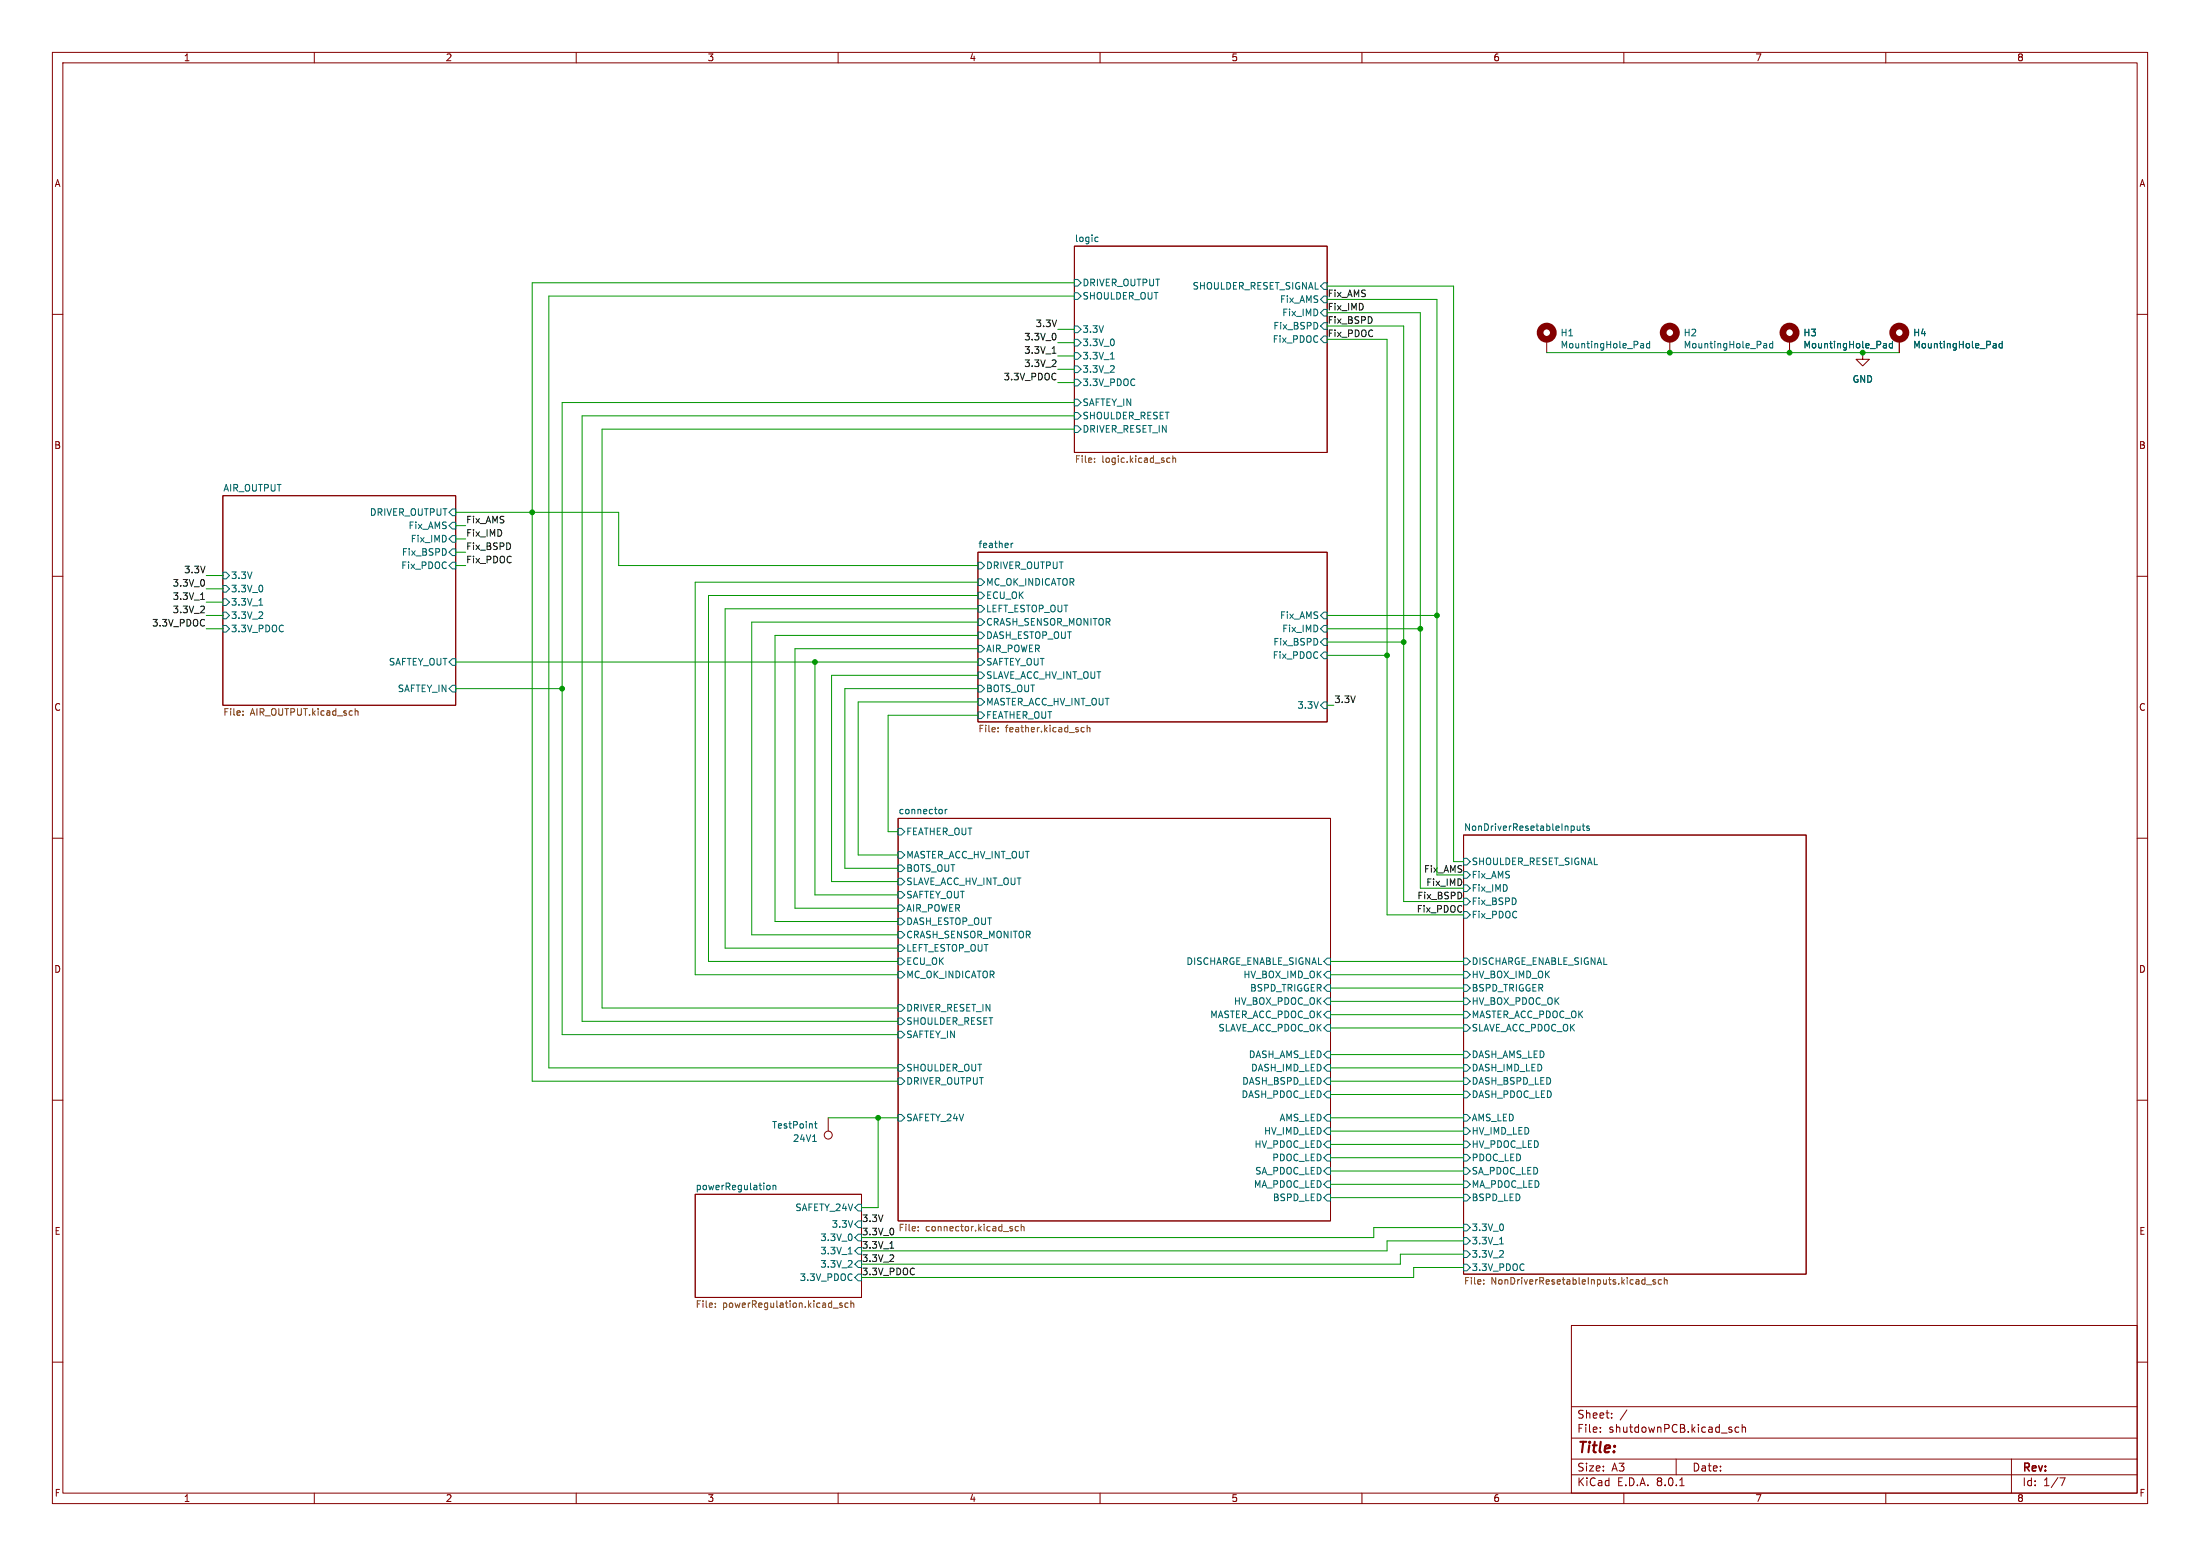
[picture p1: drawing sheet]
<svg xmlns="http://www.w3.org/2000/svg" width="420mm" height="297mm" viewBox="0 0 420 297" stroke-linecap="round" stroke-linejoin="round" font-family="sans-serif">
<g fill="none" stroke="#840000" stroke-width=".19">
<path d="M10 10h400v277h-400zM12 12h396v273h-396zM60 10v2M110 10v2M160 10v2M210 10v2M260 10v2M310 10v2M360 10v2M10 60h2M205.1 47h48.3v39.4h-48.3zM408 60h2"/>
<path d="M295.3 64.8v2.5M318.8 64.8v2.5M341.6 64.8v2.5M355.6 67.3v1.3h1.3l-1.3 1.3-1.3-1.3h1.3M362.6 64.8v2.5M42.5 94.6h44.5v40h-44.5zM10 110h2M186.7 105.4h66.7v32.4h-66.7zM408 110h2M10 160h2M171.4 156.2h82.6v76.8h-82.6zM279.4 159.4h65.4v83.8h-65.4z"/>
<path d="M408 160h2M10 210h2M158.1 213.4v2.5M408 210h2M132.7 228h31.8v19.6h-31.8zM10 260h2M300 253h108v32h-108zM408 260h2M300 278.5h108M300 274.5h108M300 268.5h108M305.5 273.2v.2"/>
<path d="M305.5 272.5v.1M307.7 270.5v.2M307.7 269.8v.1M310.6 269.1l-1.3 1.9M320 278.5v3M331.9 272.5l-.4-.1-.3 .3 .2 .6h.5M332.6 272.5l.2-.1 .4 .1v.9M332.6 271.9v1.5M384 278.5v6.5M60 285v2M110 285v2M160 285v2"/>
<path d="M210 285v2M260 285v2M300 281.5h108M310 285v2M320.7 283.6h.8M360 285v2M393.2 282.1h1l-.6 1.5"/>
<circle cx="158.1" cy="216.7" r=".76"/>
</g>
<g fill="none" stroke="#006464" stroke-width=".19">
<path d="M205.1 53.3h.6l.7 .7-.7 .6h-.6zM205.1 55.9h.6l.7 .6-.7 .7h-.6zM209.3 45.3h.3M209.6 46.1h-.3M252.7 56.5h.7v1.3h-.7l-.6-.6zM252.7 59.1h.7v1.2h-.7l-.6-.6zM252.7 54h.7v1.2h-.7l-.6-.6zM205.1 64.8h.6l.7 .6-.7 .6h-.6zM205.1 78.7h.6l.7 .7-.7 .6h-.6zM205.1 67.3h.6l.7 .6-.7 .7h-.6zM205.1 69.9h.6l.7 .6-.7 .6h-.6zM205.1 72.4h.6l.7 .6-.7 .7h-.6z"/>
<path d="M205.1 62.2h.6l.7 .7-.7 .6h-.6zM205.1 76.2h.6l.7 .6-.7 .7h-.6zM211.9 71.1h.8M212 68.5h.7M212.7 69.9v.4M252.7 61.6h.7v1.3h-.7l-.6-.7zM252.7 64.1h.7v1.3h-.7l-.6-.6zM313.3 65.6l.5 .2v.6M313.8 66.4h-.5M313.8 65.9h-.5M314.9 65.6h-.3l-.3 .2 .1 .6h.5M314.9 65.1v1.3"/>
<path d="M336.8 65.6l.5 .2v.6M337.3 66.4h-.5M337.3 65.9h-.5M338.4 65.6h-.3l-.3 .2 .1 .6h.5M338.4 65.1v1.3M359.7 65.6l.4 .2v.6M360.1 66.4h-.4M360.1 65.9h-.4M361.3 65.6h-.4l-.2 .2 .1 .6h.5M361.3 65.1v1.3M380.7 65.6l.4 .2v.6M381.1 66.4h-.4"/>
<path d="M381.1 65.9h-.4M382.2 65.6h-.3l-.3 .2 .1 .6h.5M382.2 65.1v1.3M85.7 97.8l.7-.6h.6v1.2h-.6zM86.4 99.7h.6v1.3h-.6l-.7-.7zM205.1 81.3h.6l.7 .6-.7 .7h-.6zM42.5 116.8h.7l.6 .7-.6 .6h-.7zM42.5 119.4h.7l.6 .6-.6 .7h-.7zM42.5 114.3h.7l.6 .6-.6 .7h-.7zM42.5 111.8h.7l.6 .6-.6 .6h-.7zM42.5 109.2h.7l.6 .7-.6 .6h-.7zM49.4 118.1h.8"/>
<path d="M49.4 115.5h.8M50.1 116.9v.4M85.7 102.9l.7-.7h.6v1.3h-.6zM85.7 108l.7-.7h.6v1.3h-.6zM86.4 104.8h.6v1.2h-.6l-.7-.6zM186.7 115.6h.6l.7 .6-.7 .6h-.6zM186.7 118.1h.6l.7 .6-.7 .7h-.6zM186.7 107.3h.6l.7 .7-.7 .6h-.6zM186.7 113h.6l.7 .7-.7 .6h-.6zM186.7 110.5h.6l.7 .6-.7 .7h-.6zM193 103.7v.8M193.4 103.7l-.4 .2"/>
<path d="M252.7 116.8h.7v1.3h-.7l-.6-.6zM252.7 119.4h.7v1.3h-.7l-.6-.7zM85.7 131.4l.7-.6h.6v1.3h-.6zM85.7 126.4l.7-.7h.6v1.3h-.6zM186.7 120.7h.6l.7 .6-.7 .6h-.6zM186.7 123.2h.6l.7 .6-.7 .7h-.6zM186.7 128.3h.6l.7 .6-.7 .6h-.6zM186.7 130.8h.6l.7 .6-.7 .7h-.6zM186.7 133.4h.6l.7 .6-.7 .6h-.6zM186.7 125.7h.6l.7 .7-.7 .6h-.6zM186.7 135.9h.6l.7 .6-.7 .7h-.6zM252.7 134h.7v1.3h-.7l-.6-.7z"/>
<path d="M252.7 124.5h.7v1.2h-.7l-.6-.6zM252.7 121.9h.7v1.3h-.7l-.6-.6zM171.4 158.1h.7l.6 .7-.6 .6h-.7zM179.8 154.5l.1 .2-.1 .6M180.4 154.5v.8M180.8 154.5l-.4 .2M301.1 157.7l.1 .7 .3 .1 .1-.1M301.6 157.7v.8M302.1 157.7h.4M302.2 157.2v1.1l.3 .2M303.4 157.7h-.3l-.2 .1 .1 .2 .4 .1v.3h-.5M171.4 165.1h.7l.6 .6-.6 .7h-.7z"/>
<path d="M171.4 172.7h.7l.6 .7-.6 .6h-.7zM171.4 162.6h.7l.6 .6-.6 .6h-.7zM171.4 167.6h.7l.6 .7-.6 .6h-.7zM171.4 175.3h.7l.6 .6-.6 .6h-.7zM171.4 177.8h.7l.6 .6-.6 .7h-.7zM171.4 170.2h.7l.6 .6-.6 .7h-.7zM279.4 166.4h.6l.7 .6-.7 .6h-.6zM279.4 163.8h.6l.7 .7-.7 .6h-.6zM279.4 168.9h.6l.7 .6-.7 .7h-.6zM279.4 174h.6l.7 .6-.7 .7h-.6zM279.4 171.5h.6l.7 .6-.7 .6h-.6zM171.4 182.9h.7l.6 .6-.6 .7h-.7z"/>
<path d="M171.4 191.8h.7l.6 .6-.6 .6h-.7zM171.4 194.3h.7l.6 .6-.6 .7h-.7zM171.4 185.4h.7l.6 .7-.6 .6h-.7zM171.4 180.3h.7l.6 .7-.6 .6h-.7zM171.4 196.9h.7l.6 .6-.6 .6h-.7zM253.4 185.4h.6v1.3h-.6l-.7-.6zM253.4 190.5h.6v1.3h-.6l-.7-.7zM253.4 182.9h.6v1.3h-.6l-.7-.7zM253.4 188h.6v1.2h-.6l-.7-.6zM253.4 193h.6v1.3h-.6l-.7-.6zM253.4 195.6h.6v1.3h-.6l-.7-.7zM279.4 182.9h.6l.7 .6-.7 .7h-.6z"/>
<path d="M279.4 185.4h.6l.7 .7-.7 .6h-.6zM279.4 190.5h.6l.7 .6-.7 .7h-.6zM279.4 195.6h.6l.7 .6-.7 .7h-.6zM279.4 193h.6l.7 .7-.7 .6h-.6zM279.4 188h.6l.7 .6-.7 .6h-.6zM155.1 217.9h.8M155.5 214.5h.5M155.7 214.1v1.1l.3 .1M171.4 212.7h.7l.6 .7-.6 .6h-.7zM171.4 203.2h.7l.6 .6-.6 .7h-.7zM171.4 205.7h.7l.6 .7-.6 .6h-.7zM253.4 203.2h.6v1.3h-.6l-.7-.7z"/>
<path d="M253.4 205.7h.6v1.3h-.6l-.7-.6zM253.4 208.3h.6v1.3h-.6l-.7-.7zM253.4 200.7h.6v1.2h-.6l-.7-.6zM253.4 215.3h.6v1.2h-.6l-.7-.6zM253.4 217.8h.6v1.3h-.6l-.7-.7zM253.4 212.7h.6v1.3h-.6l-.7-.6zM279.4 200.7h.6l.7 .6-.7 .6h-.6zM279.4 203.2h.6l.7 .6-.7 .7h-.6zM279.4 208.3h.6l.7 .6-.7 .7h-.6zM279.4 205.7h.6l.7 .7-.7 .6h-.6zM279.4 212.7h.6l.7 .7-.7 .6h-.6zM279.4 215.3h.6l.7 .6-.7 .6h-.6z"/>
<path d="M279.4 217.8h.6l.7 .6-.7 .7h-.6zM146.5 226.3l.3-.1 .2 .3v.5l-.2 .1-.3-.1M147.6 226.4l.2-.2 .3 .1v.8M147.6 226.2v.9M161.9 239.3h.8M163.2 236.2l.6-.6h.7v1.3h-.7zM163.2 238.8l.6-.7h.7v1.3h-.7zM163.2 230.5l.6-.6h.7v1.2h-.7zM163.8 233h.7v1.3h-.7l-.6-.6zM253.4 222.9h.6v1.3h-.6l-.7-.7zM253.4 225.4h.6v1.3h-.6l-.7-.6zM253.4 228h.6v1.2h-.6l-.7-.6z"/>
<path d="M253.4 220.3h.6v1.3h-.6l-.7-.6zM279.4 233.7h.6l.7 .6-.7 .6h-.6zM279.4 236.2h.6l.7 .7-.7 .6h-.6zM279.4 238.8h.6l.7 .6-.7 .6h-.6zM279.4 220.3h.6l.7 .7-.7 .6h-.6zM279.4 222.9h.6l.7 .6-.7 .7h-.6zM279.4 225.4h.6l.7 .7-.7 .6h-.6zM279.4 228h.6l.7 .6-.7 .6h-.6zM286.2 240h.8M286.3 237.4h.7M286.9 238.8v.4M161.9 241.9h.8"/>
<path d="M162.6 240.7v.5M163.8 240.7h.7v1.2h-.7l-.6-.6zM163.8 243.2h.7v1.3h-.7l-.6-.7zM279.4 241.3h.6l.7 .6-.7 .7h-.6z"/>
</g>
<g fill="none" stroke="#725600" stroke-width=".19">
<path d="M209 88.1v.2M209 87.5v.1M222.8 88.1l.2 .2 .3-.1M223.3 87.5l-.3-.1-.2 .1M223.9 87.5l.2-.1 .3 .1v.8M223.9 87v1.3M46.4 136.4v.1M46.4 135.7v.2M67.8 135.8l.2-.1h.3v.8M190.5 139.6v.1M190.5 138.9v.1M207 138.9h-.4l-.2 .2 .1 .5h.5"/>
<path d="M207.5 139l.2-.1h.3l.1 .8M207.5 138.4v1.3M175.3 234.8v.2M175.3 234.2v.1M193.3 234.6v.3M194.4 234.2l-.4-.1-.2 .2 .1 .6h.5M195 234.2l.1-.1 .3 .1 .1 .8M195 233.7v1.3M136.6 249.4v.2M136.6 248.8v.1M160.8 248.8l-.3-.1-.2 .2v.2l.5 .1v.3h-.5M161.9 248.8l-.4-.1-.2 .3 .1 .5h.5"/>
<path d="M162.4 248.8l.2-.1 .3 .1 .1 .8M162.4 248.3v1.3M283.3 245v.1M283.3 244.3v.1M314.3 245.2h1M316 244.3h-.3l-.2 .1 .1 .2 .4 .1v.4h-.5M317.2 244.3h-.4l-.2 .2 .1 .6h.5M317.7 244.4l.2-.1h.3l.1 .8M317.7 243.8v1.3"/>
</g>
<g fill="none" stroke="#840000" stroke-width="1.3">
<circle cx="295.3" cy="63.5" r="1.27"/>
<circle cx="318.8" cy="63.5" r="1.27"/>
<circle cx="341.6" cy="63.5" r="1.27"/>
<circle cx="362.6" cy="63.5" r="1.27"/>
</g>
<path d="M200.8 70h.8M200.9 67.4h.7M201.5 68.8v.4M38.2 117h.8M38.3 114.4h.7M39 115.8v.4M169.9 238.2h.7M170.6 239.6v.5M169.8 240.8h.8" fill="none" stroke="#0f0f0f" stroke-width=".19"/>
<g fill="none" stroke="#009600" stroke-width=".19">
<path d="M205.1 56.5h-100.3v147.3h66.6M205.1 54h-103.5v152.4h69.8M253.4 57.2h20.9v109.8h5.1M253.4 59.7h17.7v109.8h8.3M253.4 54.6h24.1v109.9h1.9M201.9 70.5h3.2M201.9 62.9h3.2M201.9 67.9h3.2M201.9 65.4h3.2M201.9 73h3.2M205.1 79.4h-94v115.5h60.3M205.1 76.8h-97.8v120.7h64.1"/>
<path d="M253.4 62.2h14.6v109.9h11.4M253.4 64.8h11.4v109.8h14.6M295.3 67.3h67.3M87 97.8h31.1v10.2h68.6M205.1 81.9h-90.2v110.5h56.5M39.4 117.5h3.1M39.4 112.4h3.1M39.4 109.9h3.1M39.4 114.9h3.1M87 108h1.9M87 102.9h1.9M87 100.3h1.9"/>
<path d="M87 105.4h1.9M186.7 111.1h-54v75h38.7M186.7 116.2h-48.3v64.8h33M186.7 118.7h-43.2v59.7h27.9M186.7 113.7h-51.4v69.8h36.1M253.4 117.5h20.9M39.4 120h3.1M87 131.4h20.3M87 126.4h99.7M155.6 126.4v44.4h15.8M186.7 121.3h-38.7v54.6h23.4M186.7 136.5h-17.2v22.3h1.9"/>
<path d="M186.7 134h-22.9v29.2h7.6M186.7 131.4h-25.4v34.3h10.1M186.7 123.8h-34.9v49.6h19.6M186.7 128.9h-28v39.4h12.7M253.4 122.6h14.6M253.4 120h17.7M253.4 125.1h11.4M253.4 134.6h1.2M254 186.1h25.4M254 188.6h25.4M254 183.5h25.4M254 193.7h25.4"/>
<path d="M254 191.1h25.4M254 196.2h25.4M158.1 213.4h13.3M167.6 213.4v17.1h-3.1M254 215.9h25.4M254 203.8h25.4M254 208.9h25.4M254 213.4h25.4M254 206.4h25.4M254 201.3h25.4M254 218.4h25.4M254 223.5h25.4"/>
<path d="M254 228.6h25.4M254 226.1h25.4M254 221h25.4M279.4 236.9h-14.6v1.9h-100.3M279.4 239.4h-12.1v1.9h-102.8M279.4 234.3h-17.1v1.9h-97.8M279.4 241.9h-9.5v1.9h-105.4"/>
</g>
<g fill="#009600" stroke="#009600" stroke-width=".19">
<circle cx="155.6" cy="126.4" r=".46"/>
<circle cx="271.1" cy="120" r=".46"/>
<circle cx="268" cy="122.6" r=".46"/>
<circle cx="274.3" cy="117.5" r=".46"/>
<circle cx="355.6" cy="67.3" r=".46"/>
<circle cx="341.6" cy="67.3" r=".46"/>
<circle cx="318.8" cy="67.3" r=".46"/>
<circle cx="264.8" cy="125.1" r=".46"/>
<circle cx="101.6" cy="97.8" r=".46"/>
<circle cx="107.3" cy="131.4" r=".46"/>
<circle cx="167.6" cy="213.4" r=".46"/>
</g>
<text font-size="2.8" fill="#840000" x="301" y="277.9">Title:</text>
<g font-size="2.1" fill="#840000">
<text x="301" y="273.7">File:</text>
<text x="301" y="271">Sheet:</text>
<text x="307.1" y="273.7">shutdownPCB.kicad_sch</text>
<text x="301" y="281.1">Size:</text>
<text x="307.6" y="281.1">A3</text>
<text x="323" y="281.1">Date:</text>
<text x="386" y="281.3">Rev:</text>
<text x="301" y="283.9">KiCad</text>
<text x="308.7" y="283.9">E.D.A.</text>
<text x="316.3" y="283.9">8.0.1</text>
<text x="386" y="283.9">Id:</text>
<text x="390.1" y="283.9">1/7</text>
</g>
<g font-size="1.8" fill="#840000">
<text x="35" y="11.9">1</text>
<text x="85" y="11.9">2</text>
<text x="135" y="11.9">3</text>
<text x="185" y="11.9">4</text>
<text x="235" y="11.9">5</text>
<text x="285" y="11.9">6</text>
<text x="335" y="11.9">7</text>
<text x="385" y="11.9">8</text>
<text x="10.3" y="35.9">A</text>
<text x="408.3" y="35.9">A</text>
<text x="10.3" y="85.9">B</text>
<text x="408.2" y="85.9">B</text>
<text x="10.3" y="135.9">C</text>
<text x="408.2" y="135.9">C</text>
<text x="10.3" y="185.9">D</text>
<text x="408.2" y="185.9">D</text>
<text x="10.3" y="235.9">E</text>
<text x="408.3" y="235.9">E</text>
<text x="10.3" y="285.9">F</text>
<text x="35" y="286.9">1</text>
<text x="85" y="286.9">2</text>
<text x="135" y="286.9">3</text>
<text x="185" y="286.9">4</text>
<text x="235" y="286.9">5</text>
<text x="285" y="286.9">6</text>
<text x="335" y="286.9">7</text>
<text x="385" y="286.9">8</text>
<text x="408.3" y="285.9">F</text>
</g>
<g font-size="1.8" fill="#006464">
<text x="205.1" y="46.3">logic</text>
<text x="206.6" y="54.8">DRIVER_OUTPUT</text>
<text x="206.6" y="57.4">SHOULDER_OUT</text>
<text x="227.6" y="55.5">SHOULDER_RESET_SIGNAL</text>
<text x="244.3" y="58">Fix_AMS</text>
<text x="206.6" y="63.7">3.3V</text>
<text x="242.9" y="65.6">Fix_PDOC</text>
<text x="243" y="63.1">Fix_BSPD</text>
<text x="244.7" y="60.6">Fix_IMD</text>
<text x="297.8" y="64.4">H1</text>
<text x="321.3" y="64.4">H2</text>
<text x="344.2" y="64.4">H3</text>
<text x="365.1" y="64.4">H4</text>
<text x="206.6" y="66.3">3.3V_0</text>
<text x="206.6" y="68.8">3.3V_1</text>
<text x="206.6" y="71.3">3.3V_2</text>
<text x="297.8" y="66.7">MountingHole_Pad</text>
<text x="321.3" y="66.7">MountingHole_Pad</text>
<text x="344.2" y="66.7">MountingHole_Pad</text>
<text x="365.1" y="66.7">MountingHole_Pad</text>
<text x="206.6" y="73.9">3.3V_PDOC</text>
<text x="206.6" y="77.7">SAFTEY_IN</text>
<text x="353.6" y="73.3">GND</text>
<text x="206.6" y="80.2">SHOULDER_RESET</text>
<text x="206.6" y="82.8">DRIVER_RESET_IN</text>
<text x="42.5" y="93.9">AIR_OUTPUT</text>
<text x="70.5" y="98.7">DRIVER_OUTPUT</text>
<text x="77.9" y="101.2">Fix_AMS</text>
<text x="76.6" y="106.3">Fix_BSPD</text>
<text x="78.3" y="103.7">Fix_IMD</text>
<text x="186.7" y="104.7">feather</text>
<text x="44" y="113.3">3.3V_0</text>
<text x="44" y="110.7">3.3V</text>
<text x="76.5" y="108.8">Fix_PDOC</text>
<text x="188.2" y="108.8">DRIVER_OUTPUT</text>
<text x="188.2" y="112">MC_OK_INDICATOR</text>
<text x="44" y="118.3">3.3V_2</text>
<text x="44" y="115.8">3.3V_1</text>
<text x="188.2" y="117.1">LEFT_ESTOP_OUT</text>
<text x="188.2" y="119.6">CRASH_SENSOR_MONITOR</text>
<text x="188.2" y="114.5">ECU_OK</text>
<text x="244.3" y="118.3">Fix_AMS</text>
<text x="44" y="120.9">3.3V_PDOC</text>
<text x="188.2" y="122.1">DASH_ESTOP_OUT</text>
<text x="188.2" y="124.7">AIR_POWER</text>
<text x="242.9" y="126">Fix_PDOC</text>
<text x="243" y="123.4">Fix_BSPD</text>
<text x="244.7" y="120.9">Fix_IMD</text>
<text x="74.1" y="127.2">SAFTEY_OUT</text>
<text x="188.2" y="129.8">SLAVE_ACC_HV_INT_OUT</text>
<text x="188.2" y="127.2">SAFTEY_OUT</text>
<text x="75.8" y="132.3">SAFTEY_IN</text>
<text x="188.2" y="132.3">BOTS_OUT</text>
<text x="188.2" y="134.8">MASTER_ACC_HV_INT_OUT</text>
<text x="188.2" y="137.4">FEATHER_OUT</text>
<text x="247.6" y="135.5">3.3V</text>
<text x="171.4" y="155.5">connector</text>
<text x="172.9" y="159.6">FEATHER_OUT</text>
<text x="279.4" y="158.7">NonDriverResetableInputs</text>
<text x="172.9" y="166.6">BOTS_OUT</text>
<text x="172.9" y="164.1">MASTER_ACC_HV_INT_OUT</text>
<text x="280.9" y="167.9">Fix_AMS</text>
<text x="280.9" y="165.3">SHOULDER_RESET_SIGNAL</text>
<text x="172.9" y="169.1">SLAVE_ACC_HV_INT_OUT</text>
<text x="172.9" y="171.7">SAFTEY_OUT</text>
<text x="280.9" y="170.4">Fix_IMD</text>
<text x="280.9" y="172.9">Fix_BSPD</text>
<text x="172.9" y="174.2">AIR_POWER</text>
<text x="172.9" y="176.8">DASH_ESTOP_OUT</text>
<text x="172.9" y="179.3">CRASH_SENSOR_MONITOR</text>
<text x="280.9" y="175.5">Fix_PDOC</text>
<text x="172.9" y="184.4">ECU_OK</text>
<text x="172.9" y="181.8">LEFT_ESTOP_OUT</text>
<text x="226.4" y="184.4">DISCHARGE_ENABLE_SIGNAL</text>
<text x="280.9" y="184.4">DISCHARGE_ENABLE_SIGNAL</text>
<text x="172.9" y="186.9">MC_OK_INDICATOR</text>
<text x="235.5" y="192">HV_BOX_PDOC_OK</text>
<text x="237.3" y="186.9">HV_BOX_IMD_OK</text>
<text x="238.5" y="189.5">BSPD_TRIGGER</text>
<text x="280.9" y="186.9">HV_BOX_IMD_OK</text>
<text x="280.9" y="192">HV_BOX_PDOC_OK</text>
<text x="280.9" y="189.5">BSPD_TRIGGER</text>
<text x="172.9" y="193.3">DRIVER_RESET_IN</text>
<text x="172.9" y="195.8">SHOULDER_RESET</text>
<text x="230.9" y="194.5">MASTER_ACC_PDOC_OK</text>
<text x="232.5" y="197.1">SLAVE_ACC_PDOC_OK</text>
<text x="280.9" y="197.1">SLAVE_ACC_PDOC_OK</text>
<text x="280.9" y="194.5">MASTER_ACC_PDOC_OK</text>
<text x="172.9" y="198.3">SAFTEY_IN</text>
<text x="238.3" y="202.2">DASH_AMS_LED</text>
<text x="280.9" y="202.2">DASH_AMS_LED</text>
<text x="172.9" y="204.7">SHOULDER_OUT</text>
<text x="172.9" y="207.2">DRIVER_OUTPUT</text>
<text x="236.9" y="209.8">DASH_PDOC_LED</text>
<text x="237" y="207.2">DASH_BSPD_LED</text>
<text x="238.7" y="204.7">DASH_IMD_LED</text>
<text x="280.9" y="204.7">DASH_IMD_LED</text>
<text x="280.9" y="209.8">DASH_PDOC_LED</text>
<text x="280.9" y="207.2">DASH_BSPD_LED</text>
<text x="147.3" y="215.6">TestPoint</text>
<text x="172.9" y="214.2">SAFETY_24V</text>
<text x="244.2" y="214.2">AMS_LED</text>
<text x="280.9" y="214.2">AMS_LED</text>
<text x="151.3" y="218.2">24V1</text>
<text x="239.4" y="219.3">HV_PDOC_LED</text>
<text x="241.2" y="216.8">HV_IMD_LED</text>
<text x="242.8" y="221.8">PDOC_LED</text>
<text x="280.9" y="216.8">HV_IMD_LED</text>
<text x="280.9" y="219.3">HV_PDOC_LED</text>
<text x="280.9" y="221.8">PDOC_LED</text>
<text x="132.7" y="227.3">powerRegulation</text>
<text x="239.3" y="226.9">MA_PDOC_LED</text>
<text x="239.5" y="224.4">SA_PDOC_LED</text>
<text x="280.9" y="224.4">SA_PDOC_LED</text>
<text x="280.9" y="226.9">MA_PDOC_LED</text>
<text x="151.7" y="231.4">SAFETY_24V</text>
<text x="242.9" y="229.5">BSPD_LED</text>
<text x="280.9" y="229.5">BSPD_LED</text>
<text x="156.5" y="237.1">3.3V_0</text>
<text x="156.5" y="239.6">3.3V_1</text>
<text x="158.7" y="234.5">3.3V</text>
<text x="280.9" y="235.2">3.3V_0</text>
<text x="280.9" y="237.7">3.3V_1</text>
<text x="152.6" y="244.7">3.3V_PDOC</text>
<text x="156.5" y="242.2">3.3V_2</text>
<text x="280.9" y="242.8">3.3V_PDOC</text>
<text x="280.9" y="240.3">3.3V_2</text>
</g>
<g font-size="1.8" fill="#0f0f0f">
<text x="253.4" y="56.8">Fix_AMS</text>
<text x="253.4" y="59.3">Fix_IMD</text>
<text x="195.4" y="65.1">3.3V_0</text>
<text x="197.6" y="62.5">3.3V</text>
<text x="253.4" y="61.9">Fix_BSPD</text>
<text x="253.4" y="64.4">Fix_PDOC</text>
<text x="195.4" y="70.1">3.3V_2</text>
<text x="195.4" y="67.6">3.3V_1</text>
<text x="191.5" y="72.7">3.3V_PDOC</text>
<text x="88.9" y="100">Fix_AMS</text>
<text x="88.9" y="105.1">Fix_BSPD</text>
<text x="88.9" y="107.6">Fix_PDOC</text>
<text x="88.9" y="102.5">Fix_IMD</text>
<text x="32.9" y="112">3.3V_0</text>
<text x="35.1" y="109.5">3.3V</text>
<text x="28.9" y="119.7">3.3V_PDOC</text>
<text x="32.9" y="117.1">3.3V_2</text>
<text x="32.9" y="114.6">3.3V_1</text>
<text x="254.6" y="134.3">3.3V</text>
<text x="271.8" y="166.7">Fix_AMS</text>
<text x="270.5" y="171.7">Fix_BSPD</text>
<text x="272.2" y="169.2">Fix_IMD</text>
<text x="270.4" y="174.3">Fix_PDOC</text>
<text x="164.5" y="233.3">3.3V</text>
<text x="164.5" y="238.4">3.3V_1</text>
<text x="164.5" y="235.9">3.3V_0</text>
<text x="164.5" y="243.5">3.3V_PDOC</text>
<text x="164.5" y="241">3.3V_2</text>
</g>
<g font-size="1.8" fill="#725600">
<text x="205.1" y="88.7">File:</text>
<text x="210.3" y="88.7">logic.kicad_sch</text>
<text x="42.5" y="136.9">File:</text>
<text x="47.8" y="136.9">AIR_OUTPUT.kicad_sch</text>
<text x="186.7" y="140.1">File:</text>
<text x="191.9" y="140.1">feather.kicad_sch</text>
<text x="171.4" y="235.4">File:</text>
<text x="176.7" y="235.4">connector.kicad_sch</text>
<text x="279.4" y="245.5">File:</text>
<text x="284.6" y="245.5">NonDriverResetableInputs.kicad_sch</text>
<text x="132.7" y="250">File:</text>
<text x="137.9" y="250">powerRegulation.kicad_sch</text>
</g>
</svg>
